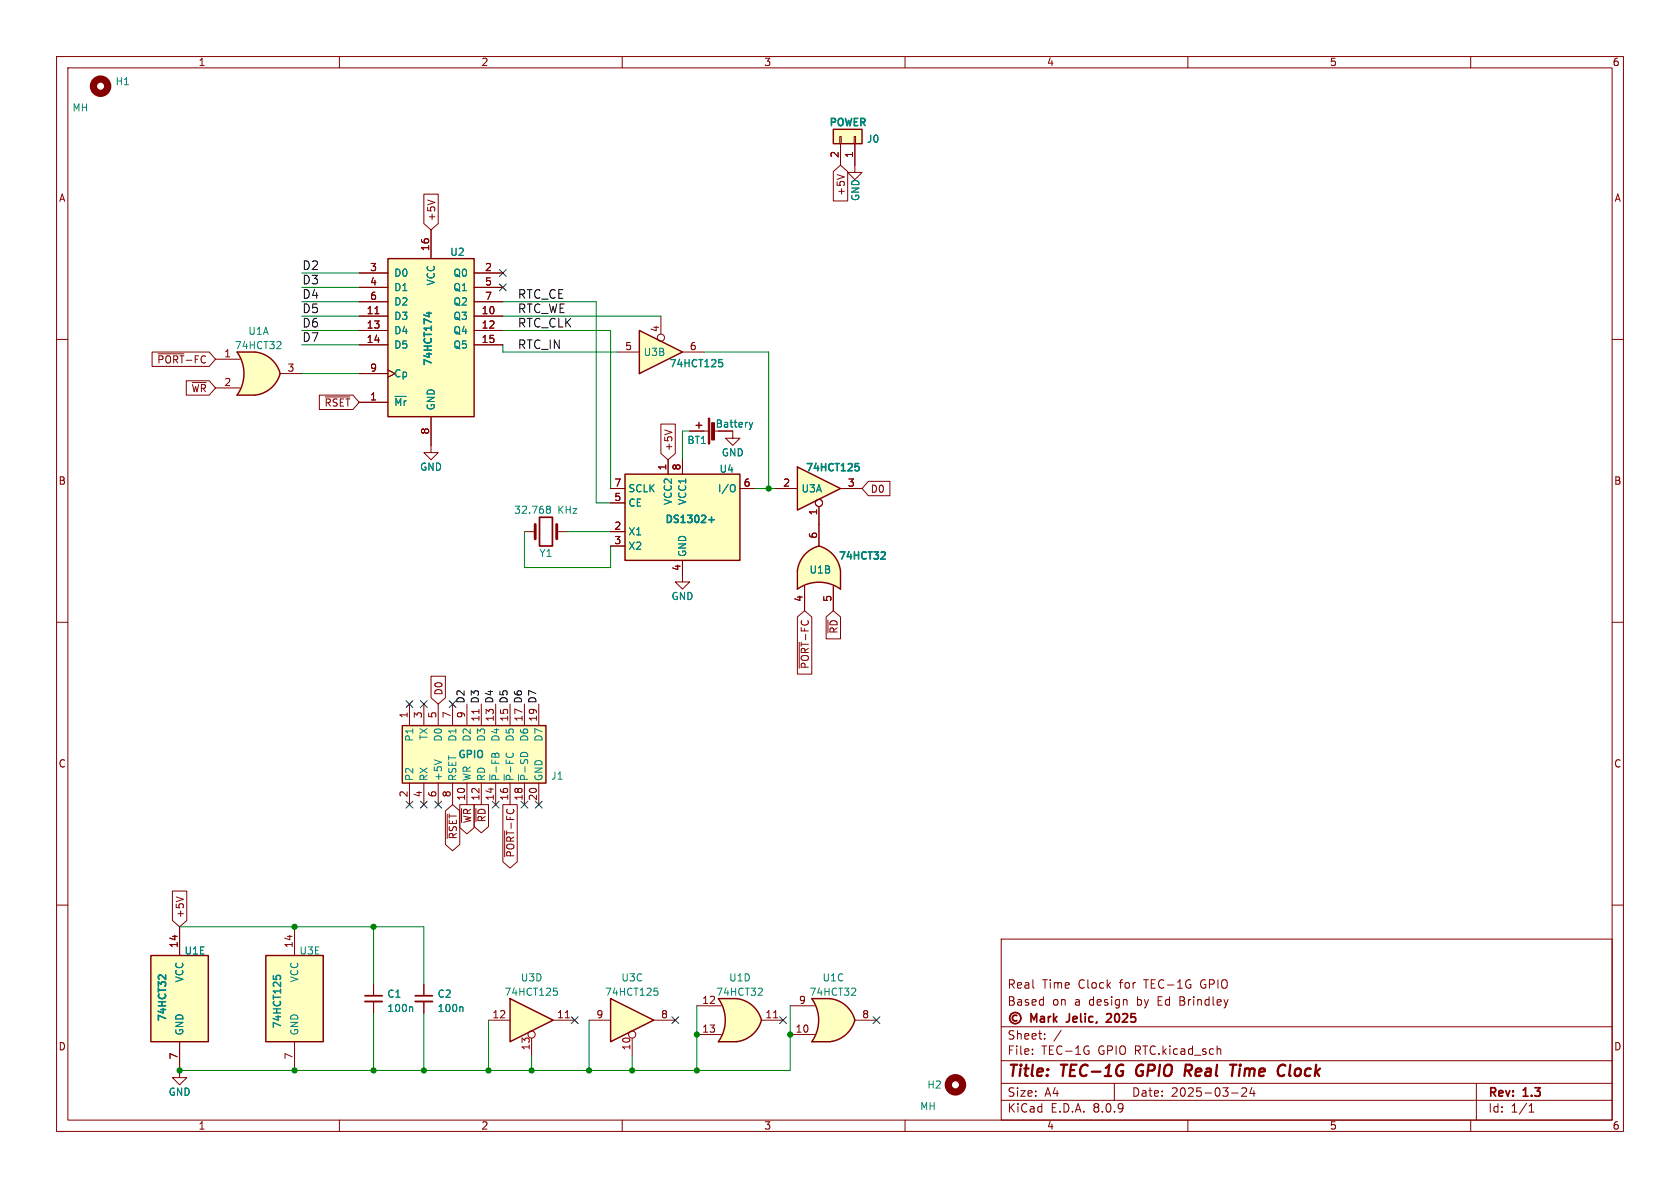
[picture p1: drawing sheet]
<svg xmlns="http://www.w3.org/2000/svg" width="297mm" height="210mm" viewBox="0 0 297 210" stroke-linecap="round" stroke-linejoin="round" font-family="sans-serif">
<g fill="none" stroke="#840000" stroke-width=".18">
<path d="M10 10h277v190h-277zM12 12h273v186h-273zM60 10v2M110 10v2M160 10v2M210 10v2M260 10v2M10 60h2M285 60h2M10 110h2M285 110h2M10 160h2"/>
<path d="M177 166h108v32h-108zM285 160h2M60 198v2M110 198v2M160 198v2M177 194.5h108M177 191.5h108M177 187.5h108M177 181.5h108M182.5 186.3v.1M182.5 185.5v.1M184.7 183.6v.1"/>
<path d="M184.7 182.8v.1M187.6 182.1l-1.3 2M192.2 185.8h.3v.5l-.3 .1M192.3 184.9l.2 .1M197 191.5v3M210 198v2M215.4 185.4h.2l.2 .2v.8M217.7 193.2h1.2M219.5 192.4l.6-.1 .2 .1 .1 .3-.9 1.1h.9M221.3 192.2l-.3 1.1h.9M221.7 192.8v1M260 198v2"/>
<path d="M261 191.5v6.5M270.3 196.6h.9M270.3 195.5l.4-.4v1.5"/>
</g>
<path d="M201.1 188.5a1.27 1.27 0 0 0 0 1.6M209.6 188.2h.8M210 189.3l.5 .9M210.5 189.2l-1 .1M217.5 188.2h1.1M219.2 188.9l-.2 1.3M219.3 188.2l-.1 .2M219.3 188.2l-.1 .1v.1M219.3 188.2v.1l-.1 .1M228.1 188.2l-.2 1.7 .3 .3" fill="none" stroke="#840000" stroke-width=".4"/>
<g fill="none" stroke="#840000" stroke-width=".3">
<path d="M179.8 179.5a.52 .52 0 0 0-.8 .5 .52 .52 0 0 0 .8 .4M184 179.8h.6v.9M185.3 179.7v1M185.8 179.7l-.3 .1-.2 .2M186.3 179.2v1.5M186.8 179.7l-.5 .6M196.3 179.3l-.5-.1-.2 .1M196.4 179.8l-.8 .9h.9M182.3 180.7v-1.5l.5 1.1 .5-1.1v1.5M184.6 180l-.5 .1a.29 .29 0 0 0-.2 .3 .29 .29 0 0 0 .2 .3l.5-.1M186.4 180.1l.4 .6M188.5 180.7h.1"/>
<circle cx="179.5" cy="180" r="1"/>
</g>
<path d="M71.1 128.3h25.4v10.1h-25.4z" fill="#ffffc2"/>
<path d="M71.1 128.3h25.4v10.1h-25.4z" fill="none" stroke="#840000" stroke-width=".25"/>
<g fill="none" stroke="#840000" stroke-width=".18">
<path d="M72.4 124.5v3.8M72.4 138.4v3.8M74.9 124.5v3.8M74.9 138.4v3.8M77.5 124.5v3.8M77.5 138.4v3.8M80 124.5v3.8M80 138.4v3.8M82.5 124.5v3.8M82.5 138.4v3.8M84.7 125.4v.7M85.1 124.5v3.8"/>
<path d="M85.1 138.4v3.8M87.6 124.5v3.8M87.6 138.4v3.8M90.2 124.5v3.8M90.2 138.4v3.8M92.7 124.5v3.8M92.7 138.4v3.8M95.2 124.5v3.8M95.2 138.4v3.8"/>
</g>
<path d="M76.8 134.3l1.2 .4M86.6 136.9v1" fill="none" stroke="#008484" stroke-width=".18"/>
<path d="M44.5 64.7l5 1.3a5.2 5.2 0 0 1-4.4 3.9z" fill="#ffffc2" stroke="#ffffc2" stroke-width=".18"/>
<path d="M41.9 69.9h3.2M41.9 62.2h3.2" fill="none" stroke="#ffffc2" stroke-width=".18"/>
<path d="M41.9 62.2h3.2v7.7h-3.2a6.7 6.7 0 0 0 0-7.7z" fill="#ffffc2"/>
<path d="M45.1 62.2a5.1 5.1 0 0 1 4.4 3.8l-4.9 1.3z" fill="#ffffc2" stroke="#ffffc2" stroke-width=".18"/>
<path d="M45.1 62.2h-3.2a6.6 6.6 0 0 1 0 7.7h3.2M45.1 62.2a5.1 5.1 0 0 1 4.4 3.8 5.2 5.2 0 0 1-4.4 3.9" fill="none" stroke="#840000" stroke-width=".25"/>
<path d="M38.1 63.5h4.3M38.1 68.6h4.3M49.5 66h3.8" fill="none" stroke="#840000" stroke-width=".18"/>
<path d="M49.4 60.4l.3 .2-.1 .3-.7 .7h.8" fill="none" stroke="#008484" stroke-width=".18"/>
<circle cx="17.8" cy="15.2" r="1.27" fill="none" stroke="#840000" stroke-width="1.3"/>
<path d="M68.6 45.7h15.2v28h-15.2z" fill="#ffffc2"/>
<path d="M68.6 45.7h15.2v28h-15.2z" fill="none" stroke="#840000" stroke-width=".25"/>
<g fill="none" stroke="#840000" stroke-width=".18">
<path d="M63.5 55.9h5.1M63.5 58.4h5.1M63.5 48.3h5.1M63.5 50.8h5.1M63.5 53.3h5.1M66.3 55.5h.7M76.2 40.6v5.1M83.8 55.9h5.1M83.8 58.4h5.1M83.8 48.3h5.1M83.8 50.8h5.1M83.8 53.3h5.1"/>
<path d="M63.5 71.1h5.1M63.5 61h5.1M63.5 66h5.1M68.6 65.4l1.2 .6-1.2 .7M76.2 73.7v6.3h1.3l-1.3 1.3-1.3-1.3h1.3M83.8 61h5.1"/>
</g>
<path d="M69.8 70.1h2" fill="none" stroke="#008484" stroke-width=".18"/>
<path d="M75.4 55.4h.9M75.8 55.2v.8l-.9-.3" fill="none" stroke="#008484" stroke-width=".25"/>
<path d="M141 82.6l7.6 3.8-7.6 3.8z" fill="#ffffc2"/>
<path d="M141 82.6l7.6 3.8-7.6 3.8z" fill="none" stroke="#840000" stroke-width=".25"/>
<g fill="none" stroke="#840000" stroke-width=".18">
<path d="M137.2 86.4h3.8M144.8 89.5v3.2M148.6 86.4h3.8"/>
<circle cx="144.8" cy="88.9" r=".63"/>
</g>
<path d="M151.2 81.9h.6M151.3 82.4h.3l.3 .3-.1 .4-.5 .1" fill="none" stroke="#008484" stroke-width=".25"/>
<path d="M144.8 96.5a5.2 5.2 0 0 1 3.8 4.4l-5.2 .6z" fill="#ffffc2" stroke="#ffffc2" stroke-width=".18"/>
<path d="M141 101v3.1M148.6 101v3.1" fill="none" stroke="#ffffc2" stroke-width=".18"/>
<path d="M141 101h7.6v3.1a6.7 6.7 0 0 0-7.6 0z" fill="#ffffc2"/>
<path d="M142.5 97.8l1-.8 1.3-.5 1.3 5-5.1-.6a5.1 5.1 0 0 1 1.5-3.1z" fill="#ffffc2" stroke="#ffffc2" stroke-width=".18"/>
<path d="M141 100.9a5.1 5.1 0 0 1 3.8-4.4 5.2 5.2 0 0 1 3.8 4.5v3.1a6.6 6.6 0 0 0-7.6 0v-3.1" fill="none" stroke="#840000" stroke-width=".25"/>
<path d="M144.8 92.7v3.8M142.2 103.6v4.4M147.3 103.6v4.4" fill="none" stroke="#840000" stroke-width=".18"/>
<path d="M156 97.6h.4l.1 .3-.8 .9h.8" fill="none" stroke="#008484" stroke-width=".25"/>
<path d="M113 58.4l7.6 3.8-7.6 3.8z" fill="#ffffc2"/>
<path d="M113 58.4l7.6 3.8-7.6 3.8zM123.1 75.2h1M123.6 74.7v1" fill="none" stroke="#840000" stroke-width=".25"/>
<g fill="none" stroke="#840000" stroke-width=".18">
<path d="M151.1 29.2v1.3h1.3l-1.3 1.3-1.2-1.3h1.2M116.8 55.9v3.2M109.2 62.2h3.8M120.6 62.2h3.9M121.9 76.2h3.3M129.5 76.2v1.3h1.3l-1.3 1.2-1.2-1.2h1.2"/>
<circle cx="116.8" cy="59.7" r=".63"/>
</g>
<path d="M127.1 63.6h.6M127.2 64h.3l.3 .3-.2 .5h-.4" fill="none" stroke="#008484" stroke-width=".25"/>
<g fill="#840000" stroke="#840000" stroke-width=".18">
<path d="M125.2 73.9h.3v4.6h-.3z"/>
<path d="M125.8 74.7h.5v3.1h-.5z"/>
</g>
<path d="M132.5 74.7l.3 .8M132.8 75.5l-.2 .4M133.1 74.7l-.3 .8" fill="none" stroke="#008484" stroke-width=".18"/>
<path d="M147.3 22.9h5.1v2.5h-5.1z" fill="#ffffc2"/>
<path d="M148.5 24.1h.2v1.3h-.2zM148.6 25.4v3.8M151 24.1h.3v1.3h-.3zM151.1 25.4v3.8M92.7 94h1.9M98.4 94h1.9M120.6 101.6v1.3h1.3l-1.3 1.2-1.2-1.2h1.2" fill="none" stroke="#840000" stroke-width=".18"/>
<path d="M147.3 22.9h5.1v2.5h-5.1z" fill="none" stroke="#840000" stroke-width=".25"/>
<path d="M95.4 91.4h2.3v5.1h-2.3z" fill="none" stroke="#840000" stroke-width=".3"/>
<path d="M94.6 92.7v2.6M98.4 92.7v2.6" fill="none" stroke="#840000" stroke-width=".51"/>
<path d="M96.7 90h.1M96.7 89.5h.4l.1 .1 .1 .2-.2 .2M96.8 90h.3M96.8 90l-.1 .1M97.1 90l.2 .3-.1 .3-.1 .1h-.4" fill="none" stroke="#008484" stroke-width=".18"/>
<path d="M90.2 176.5l7.6 3.8-7.6 3.9z" fill="#ffffc2"/>
<path d="M90.2 176.5l7.6 3.8-7.6 3.9z" fill="none" stroke="#840000" stroke-width=".25"/>
<g fill="none" stroke="#840000" stroke-width=".18">
<path d="M99.9 179.9h.8M86.4 180.3h3.8M94 183.5v3.2M97.8 180.3h3.8"/>
<circle cx="94" cy="182.9" r=".63"/>
</g>
<path d="M97.9 174.7h.6M98 175.2h.3l.2 .2v.4l-.5 .1" fill="none" stroke="#008484" stroke-width=".18"/>
<path d="M110.5 83.8h20.3v15.3h-20.3z" fill="#ffffc2"/>
<path d="M110.5 83.8h20.3v15.3h-20.3z" fill="none" stroke="#840000" stroke-width=".25"/>
<path d="M107.9 94h2.6M107.9 96.5h2.6M107.9 88.9h2.6M107.9 86.4h2.6M118.1 81.3v2.5M120.6 81.3v2.5M120.6 99.1v2.5M130.8 86.4h2.5M74.9 174v2M74.9 177v2.1" fill="none" stroke="#840000" stroke-width=".18"/>
<path d="M129.7 85.7h.1a.81 .81 0 0 1-.1 1.2M81.7 178l.1 .2v.6" fill="none" stroke="#008484" stroke-width=".18"/>
<path d="M125.3 91.9h1M125.8 91.4v1" fill="none" stroke="#008484" stroke-width=".25"/>
<path d="M73.4 177h3.1" fill="none" stroke="#840000" stroke-width=".33"/>
<path d="M73.4 176h3.1" fill="none" stroke="#840000" stroke-width=".3"/>
<path d="M129.6 179l5 1.3a5.2 5.2 0 0 1-4.4 3.9z" fill="#ffffc2" stroke="#ffffc2" stroke-width=".18"/>
<path d="M127 176.5h3.2M127 184.2h3.2" fill="none" stroke="#ffffc2" stroke-width=".18"/>
<path d="M127 176.5h3.2v7.7h-3.2a6.7 6.7 0 0 0 0-7.7z" fill="#ffffc2"/>
<path d="M130.2 176.5a5.1 5.1 0 0 1 4.4 3.8l-5 1.3z" fill="#ffffc2" stroke="#ffffc2" stroke-width=".18"/>
<path d="M130.2 176.5h-3.2a6.6 6.6 0 0 1 0 7.7h3.2M130.2 176.5a5.1 5.1 0 0 1 4.4 3.8 5.2 5.2 0 0 1-4.4 3.9" fill="none" stroke="#840000" stroke-width=".25"/>
<path d="M66 174v2M66 177v2.1M123.2 177.8h4.3M136.8 179.9h.7M123.2 182.9h4.3M134.6 180.3h3.8" fill="none" stroke="#840000" stroke-width=".18"/>
<path d="M72.8 178l.2 .2v.6M134.5 174.7l.3 .2-.1 .3-.7 .7h.8" fill="none" stroke="#008484" stroke-width=".18"/>
<path d="M64.5 177h3.1" fill="none" stroke="#840000" stroke-width=".33"/>
<path d="M64.5 176h3.1" fill="none" stroke="#840000" stroke-width=".3"/>
<path d="M47 168.9h10.1v15.3h-10.1z" fill="#ffffc2"/>
<path d="M47 168.9h10.1v15.3h-10.1z" fill="none" stroke="#840000" stroke-width=".25"/>
<path d="M52.1 163.8v5.1M52.1 184.2v5" fill="none" stroke="#840000" stroke-width=".18"/>
<path d="M48.3 172.5v.6M48.8 173v-.3l.3-.3 .4 .1 .1 .5" fill="none" stroke="#008484" stroke-width=".25"/>
<path d="M26.7 168.9h10.1v15.3h-10.1z" fill="#ffffc2"/>
<path d="M26.7 168.9h10.1v15.3h-10.1z" fill="none" stroke="#840000" stroke-width=".25"/>
<path d="M31.7 163.8v5.1M31.7 184.2v6.3h1.3l-1.3 1.3-1.2-1.3h1.2" fill="none" stroke="#840000" stroke-width=".18"/>
<path d="M29.3 172.4v.7l-.9-.7-.3 .1-.1 .4" fill="none" stroke="#008484" stroke-width=".25"/>
<path d="M107.9 176.5l7.7 3.8-7.7 3.9z" fill="#ffffc2"/>
<path d="M107.9 176.5l7.7 3.8-7.7 3.9z" fill="none" stroke="#840000" stroke-width=".25"/>
<g fill="none" stroke="#840000" stroke-width=".18">
<path d="M104.1 180.3h3.8M111.8 183.5v3.2M115.6 180.3h3.8"/>
<circle cx="111.8" cy="182.9" r=".63"/>
</g>
<path d="M115.7 174.7h.6M115.8 175.2h.3l.2 .2v.4l-.5 .1" fill="none" stroke="#008484" stroke-width=".18"/>
<path d="M146.1 179l5 1.3a5.2 5.2 0 0 1-4.4 3.9z" fill="#ffffc2" stroke="#ffffc2" stroke-width=".18"/>
<path d="M143.5 176.5h3.2M143.5 184.2h3.2" fill="none" stroke="#ffffc2" stroke-width=".18"/>
<path d="M143.5 176.5h3.2v7.7h-3.2a6.7 6.7 0 0 0 0-7.7z" fill="#ffffc2"/>
<path d="M146.7 176.5a5.1 5.1 0 0 1 4.4 3.8l-4.9 1.3z" fill="#ffffc2" stroke="#ffffc2" stroke-width=".18"/>
<path d="M146.7 176.5a5.1 5.1 0 0 1 4.4 3.8 5.2 5.2 0 0 1-4.4 3.9h-3.2a6.6 6.6 0 0 0 0-7.7h3.2" fill="none" stroke="#840000" stroke-width=".25"/>
<g fill="none" stroke="#840000" stroke-width=".18">
<path d="M74.9 34.3h2.6v5.2l-1.3 1.1-1.3-1.1zM75.6 35.4l1.3 .4M147.3 30.3l1.3-1.1 1.3 1.1v5.2h-2.6zM148 30.9l1.3 .4M148.6 25.4v3.8M151.1 25.4v3.8M63.5 55.9h5.1M63.5 58.4h5.1M63.5 48.3h5.1M63.5 50.8h5.1M63.5 53.3h5.1M66.3 55.5h.7"/>
<path d="M76.2 40.6v5.1M83.8 55.9h5.1M83.8 58.4h5.1M83.8 48.3h5.1M83.8 50.8h5.1M83.8 53.3h5.1M26.9 62.2h10.1l1.1 1.3-1.1 1.3h-10.1zM27.9 62.5h4.6M32.9 67.3h4.1l1.1 1.3-1.1 1.3h-4.1zM34 67.6h2.4M56.5 69.8h5.9l1.1 1.3-1.1 1.3h-5.9zM57.5 70.2h4.3"/>
<path d="M63.5 71.1h5.1M63.5 61h5.1M63.5 66h5.1M68.6 65.4l1.2 .6-1.2 .7M76.2 73.7v5M83.8 61h5.1M116.8 75h2.6v5.2l-1.3 1.1-1.3-1.1zM117.5 76l1.3 .4M121.9 76.2h2.6M107.9 86.4h2.6M107.9 94h2.6M107.9 96.5h2.6"/>
<path d="M107.9 88.9h2.6M118.1 81.3v2.5M120.6 81.3v2.5M120.6 99.1v2.5M130.8 86.4h2.5M137.2 86.4h3.8M144.8 89.5v7M148.6 86.4h3.8M153.5 85.1h3.8v2.5h-3.8l-1.1-1.2zM76.2 119.5h2.5v3.8l-1.2 1.2-1.3-1.2zM141 109.1l1.2-1.1 1.3 1.1v10.1h-2.5zM141.3 113.5v4.6"/>
<path d="M142.2 103.6v4.4M146 109.1l1.3-1.1 1.3 1.1v3.8h-2.6zM146.4 109.6v2.3M147.3 103.6v4.4M30.5 157.5h2.5v5.2l-1.3 1.1-1.2-1.1zM31.2 158.6l1.2 .4M78.7 143.4l1.3-1.2 1.3 1.2v5.9l-1.3 1.1-1.3-1.1zM79.1 143.9v4.3M81.3 142.2h2.5v4.1l-1.3 1.1-1.2-1.1zM83.8 142.2h2.6v3.9l-1.3 1.1-1.3-1.1zM88.9 142.2h2.5v10.1l-1.2 1.2-1.3-1.2zM89.2 146.9v4.6"/>
<path d="M31.7 163.8v5.1M66 174v2M66 177v2.1M74.9 174v2M74.9 177v2.1M139.7 177.8h4.3M31.7 184.2v5M139.7 182.9h4.3M151.1 180.3h3.8"/>
<circle cx="144.8" cy="88.9" r=".63"/>
</g>
<path d="M69.8 70.1h2M132.5 74.7l.3 .8M132.8 75.5l-.2 .4M133.1 74.7l-.3 .8M129.7 85.7h.1a.81 .81 0 0 1-.1 1.2M72.8 178l.2 .2v.6M81.7 178l.1 .2v.6M151 174.7l.3 .2-.1 .3-.7 .7h.8" fill="none" stroke="#008484" stroke-width=".18"/>
<circle cx="168.9" cy="191.8" r="1.27" fill="none" stroke="#840000" stroke-width="1.3"/>
<g fill="none" stroke="#008400" stroke-width=".18">
<path d="M53.3 58.4h10.2M53.3 53.3h10.2M53.3 55.9h10.2M53.3 50.8h10.2M53.3 48.3h10.2M88.9 58.4h19v28M88.9 53.3h16.5v35.6h2.5M88.9 55.9h27.9M53.3 66h10.2M53.3 61h10.2M88.9 61v1.2h20.3M121.9 76.2h-1.3v5.1"/>
<path d="M124.5 62.2h11.4v24.2M92.7 94v6.3h15.2v-3.8M100.3 94h7.6M133.3 86.4h3.9M31.7 163.8h43.2v10.2M66 163.8v10.2M66 179.1v10.1M74.9 179.1v10.1M123.2 177.8v11.4M139.7 177.8v11.4h-108M86.4 180.3v8.9M94 186.7v2.5"/>
<path d="M104.1 180.3v8.9M111.8 186.7v2.5"/>
</g>
<g fill="none" stroke="#000084" stroke-width=".18">
<path d="M88.3 47.7l1.2 1.2M88.3 50.2l1.2 1.2M89.5 47.7l-1.2 1.2M89.5 50.2l-1.2 1.2M71.8 123.9l1.2 1.2M73 123.9l-1.2 1.2M74.3 123.9l1.2 1.2M75.5 123.9l-1.2 1.2M79.4 123.9l1.2 1.2M80.6 123.9l-1.2 1.2M71.8 141.6l1.2 1.2M73 141.6l-1.2 1.2"/>
<path d="M74.3 141.6l1.2 1.2M75.5 141.6l-1.2 1.2M76.9 141.6l1.2 1.2M78.1 141.6l-1.2 1.2M87 141.6l1.2 1.2M88.2 141.6l-1.2 1.2M92.1 141.6l1.2 1.2M93.3 141.6l-1.2 1.2M94.6 141.6l1.3 1.2M95.9 141.6l-1.3 1.2M101 179.7l1.2 1.2M102.2 179.7l-1.2 1.2"/>
<path d="M118.8 179.7l1.2 1.2M120 179.7l-1.2 1.2M137.8 179.7l1.2 1.2M139 179.7l-1.2 1.2M154.3 179.7l1.2 1.2M155.5 179.7l-1.2 1.2"/>
</g>
<path d="M75.4 55.4h.9M75.8 55.2v.8l-.9-.3M125.3 91.9h1M125.8 91.4v1M151.2 81.9h.6M151.3 82.4h.3l.3 .3-.1 .4-.5 .1M156 97.6h.4l.1 .3-.8 .9h.8M29.3 172.4v.7l-.9-.7-.3 .1-.1 .4" fill="none" stroke="#008484" stroke-width=".25"/>
<g fill="#008400" stroke="#008400" stroke-width=".18">
<circle cx="139.7" cy="182.9" r=".46"/>
<circle cx="111.8" cy="189.2" r=".46"/>
<circle cx="123.2" cy="182.9" r=".46"/>
<circle cx="123.2" cy="189.2" r=".46"/>
<circle cx="86.4" cy="189.2" r=".46"/>
<circle cx="94" cy="189.2" r=".46"/>
<circle cx="104.1" cy="189.2" r=".46"/>
<circle cx="135.9" cy="86.4" r=".46"/>
<circle cx="66" cy="163.8" r=".46"/>
<circle cx="52.1" cy="163.8" r=".46"/>
<circle cx="74.9" cy="189.2" r=".46"/>
<circle cx="66" cy="189.2" r=".46"/>
<circle cx="52.1" cy="189.2" r=".46"/>
<circle cx="31.7" cy="189.2" r=".46"/>
</g>
<g font-size="2.8" fill="#840000">
<text x="178" y="190.9">Title:</text>
<text x="187.7" y="190.9">TEC-1G</text>
<text x="201.7" y="190.9">GPIO</text>
<text x="211.1" y="190.9">Real</text>
<text x="220" y="190.9">Time</text>
<text x="229.1" y="190.9">Clock</text>
</g>
<g font-size="2.1">
<text x="53.3" y="47.8">D2</text>
<text x="53.3" y="50.4">D3</text>
<text x="53.3" y="52.9">D4</text>
<text x="91.4" y="52.9">RTC_CE</text>
<text x="53.3" y="55.5">D5</text>
<text x="53.3" y="58">D6</text>
<text x="91.4" y="55.5">RTC_WE</text>
<text x="91.4" y="58">RTC_CLK</text>
<text x="53.3" y="60.5">D7</text>
<text x="91.4" y="61.8">RTC_IN</text>
</g>
<g font-size="2.1" fill="#840000">
<text x="178" y="178">Based</text>
<text x="178" y="175">Real</text>
<text x="184.2" y="175">Time</text>
<text x="186" y="178">on</text>
<text x="190" y="178">a</text>
<text x="190.7" y="175">Clock</text>
<text x="192.7" y="178">design</text>
<text x="198.1" y="175">for</text>
<text x="201.3" y="178">by</text>
<text x="202.6" y="175">TEC-1G</text>
<text x="205.1" y="178">Ed Brindley</text>
<text x="212.6" y="175">GPIO</text>
<text x="178" y="184">Sheet:</text>
<text x="189.3" y="181.2">Jelic,</text>
<text x="196.9" y="181.2">2025</text>
<text x="178" y="186.7">File:</text>
<text x="184.1" y="186.7">TEC-1G</text>
<text x="194.2" y="186.7">GPIO RTC.kicad_sch</text>
<text x="178" y="196.9">KiCad</text>
<text x="178" y="194.1">Size:</text>
<text x="184.7" y="194.1">A4</text>
<text x="185.7" y="196.9">E.D.A.</text>
<text x="193.3" y="196.9">8.0.9</text>
<text x="200" y="194.1">Date:</text>
<text x="207" y="194.1">2025-03-24</text>
<text x="263" y="194.3">Rev:</text>
<text x="263" y="196.9">Id:</text>
<text x="267.1" y="196.9">1/1</text>
<text x="269.4" y="194.3">1.3</text>
</g>
<g font-size="1.8" fill="#840000">
<text x="35" y="11.9">1</text>
<text x="85" y="11.9">2</text>
<text x="135" y="11.9">3</text>
<text x="185" y="11.9">4</text>
<text x="235" y="11.9">5</text>
<text x="285" y="11.9">6</text>
<text x="148.3" y="28" transform="rotate(-90 148.3 28)">2</text>
<text x="150.9" y="28" transform="rotate(-90 150.9 28)">1</text>
<text x="10.3" y="35.9">A</text>
<text x="149.5" y="34.7" transform="rotate(-90 149.5 34.7)">+5V</text>
<text x="285.3" y="35.9">A</text>
<text x="77.2" y="39.2" transform="rotate(-90 77.2 39.2)">+5V</text>
<text x="75.9" y="44.5" transform="rotate(-90 75.9 44.5)">16</text>
<text x="65.3" y="48">3</text>
<text x="65.3" y="50.5">4</text>
<text x="65.3" y="53.1">6</text>
<text x="85.7" y="48">2</text>
<text x="85.7" y="50.5">5</text>
<text x="85.7" y="53.1">7</text>
<text x="64.7" y="55.6">11</text>
<text x="64.7" y="58.2">13</text>
<text x="85" y="55.6">10</text>
<text x="85" y="58.2">12</text>
<text x="116.6" y="58.8" transform="rotate(-90 116.6 58.8)">4</text>
<text x="27.7" y="64.5">~{PORT}-FC</text>
<text x="39.6" y="63.2">1</text>
<text x="50.7" y="65.8">3</text>
<text x="64.7" y="60.7">14</text>
<text x="65.3" y="65.8">9</text>
<text x="85" y="60.7">15</text>
<text x="110.4" y="62">5</text>
<text x="121.8" y="62">6</text>
<text x="33.7" y="69.5">~{WR}</text>
<text x="39.6" y="68.3">2</text>
<text x="65.3" y="70.9">1</text>
<text x="57.3" y="72.1">~{RSET}</text>
<text x="75.9" y="76.9" transform="rotate(-90 75.9 76.9)">8</text>
<text x="126.4" y="75.8">Battery</text>
<text x="117.9" y="83.3" transform="rotate(-90 117.9 83.3)">1</text>
<text x="119.1" y="79.9" transform="rotate(-90 119.1 79.9)">+5V</text>
<text x="120.4" y="83.3" transform="rotate(-90 120.4 83.3)">8</text>
<text x="10.3" y="85.9">B</text>
<text x="108.5" y="88.6">5</text>
<text x="108.5" y="86.1">7</text>
<text x="131.4" y="86.1">6</text>
<text x="138.4" y="86.1">2</text>
<text x="149.8" y="86.1">3</text>
<text x="153.8" y="87.3">D0</text>
<text x="285.3" y="85.9">B</text>
<text x="108.5" y="93.7">2</text>
<text x="144.5" y="95.3" transform="rotate(-90 144.5 95.3)">6</text>
<text x="144.5" y="91.2" transform="rotate(-90 144.5 91.2)">1</text>
<text x="108.5" y="96.3">3</text>
<text x="120.4" y="101" transform="rotate(-90 120.4 101)">4</text>
<text x="142" y="106.5" transform="rotate(-90 142 106.5)">4</text>
<text x="147.1" y="106.5" transform="rotate(-90 147.1 106.5)">5</text>
<text x="148.3" y="112.1" transform="rotate(-90 148.3 112.1)">~{RD}</text>
<text x="143.2" y="118.4" transform="rotate(-90 143.2 118.4)">~{PORT}-FC</text>
<text x="78.4" y="123" transform="rotate(-90 78.4 123)">D0</text>
<text x="72.1" y="127.1" transform="rotate(-90 72.1 127.1)">1</text>
<text x="74.7" y="127.1" transform="rotate(-90 74.7 127.1)">3</text>
<text x="77.2" y="127.1" transform="rotate(-90 77.2 127.1)">5</text>
<text x="79.8" y="127.1" transform="rotate(-90 79.8 127.1)">7</text>
<text x="82.3" y="127.1" transform="rotate(-90 82.3 127.1)">9</text>
<text x="84.8" y="127.7" transform="rotate(-90 84.8 127.7)">11</text>
<text x="87.4" y="127.7" transform="rotate(-90 87.4 127.7)">13</text>
<text x="89.9" y="127.7" transform="rotate(-90 89.9 127.7)">15</text>
<text x="92.5" y="127.7" transform="rotate(-90 92.5 127.7)">17</text>
<text x="95" y="127.7" transform="rotate(-90 95 127.7)">19</text>
<text x="10.3" y="135.9">C</text>
<text x="285.3" y="135.9">C</text>
<text x="72.1" y="141" transform="rotate(-90 72.1 141)">2</text>
<text x="74.7" y="141" transform="rotate(-90 74.7 141)">4</text>
<text x="77.2" y="141" transform="rotate(-90 77.2 141)">6</text>
<text x="79.8" y="141" transform="rotate(-90 79.8 141)">8</text>
<text x="82.3" y="141.6" transform="rotate(-90 82.3 141.6)">10</text>
<text x="84.8" y="141.6" transform="rotate(-90 84.8 141.6)">12</text>
<text x="87.4" y="141.6" transform="rotate(-90 87.4 141.6)">14</text>
<text x="89.9" y="141.6" transform="rotate(-90 89.9 141.6)">16</text>
<text x="92.5" y="141.6" transform="rotate(-90 92.5 141.6)">18</text>
<text x="95" y="141.6" transform="rotate(-90 95 141.6)">20</text>
<text x="81" y="148.5" transform="rotate(-90 81 148.5)">~{RSET}</text>
<text x="83.5" y="145.6" transform="rotate(-90 83.5 145.6)">~{WR}</text>
<text x="86" y="145.5" transform="rotate(-90 86 145.5)">~{RD}</text>
<text x="91.1" y="151.7" transform="rotate(-90 91.1 151.7)">~{PORT}-FC</text>
<text x="31.5" y="167.7" transform="rotate(-90 31.5 167.7)">14</text>
<text x="32.7" y="162.4" transform="rotate(-90 32.7 162.4)">+5V</text>
<text x="51.8" y="167.7" transform="rotate(-90 51.8 167.7)">14</text>
<text x="124" y="177.5">12</text>
<text x="141.2" y="177.5">9</text>
<text x="10.3" y="185.9">D</text>
<text x="87" y="180.1">12</text>
<text x="93.7" y="185.8" transform="rotate(-90 93.7 185.8)">13</text>
<text x="98.4" y="180.1">11</text>
<text x="105.3" y="180.1">9</text>
<text x="111.5" y="185.8" transform="rotate(-90 111.5 185.8)">10</text>
<text x="116.8" y="180.1">8</text>
<text x="124" y="182.6">13</text>
<text x="135.2" y="180.1">11</text>
<text x="140.5" y="182.6">10</text>
<text x="152.3" y="180.1">8</text>
<text x="285.3" y="185.9">D</text>
<text x="31.5" y="187.4" transform="rotate(-90 31.5 187.4)">7</text>
<text x="51.8" y="187.4" transform="rotate(-90 51.8 187.4)">7</text>
<text x="35" y="199.9">1</text>
<text x="85" y="199.9">2</text>
<text x="135" y="199.9">3</text>
<text x="185" y="199.9">4</text>
<text x="235" y="199.9">5</text>
<text x="285" y="199.9">6</text>
</g>
<g font-size="1.8" fill="#008484">
<text x="20.3" y="15.3">H1</text>
<text x="12.7" y="19.9">MH</text>
<text x="146.4" y="22.6">POWER</text>
<text x="153.2" y="25.4">J0</text>
<text x="152.1" y="35.6" transform="rotate(-90 152.1 35.6)">GND</text>
<text x="79.5" y="45.4">U2</text>
<text x="69.6" y="49.1">D0</text>
<text x="69.6" y="51.7">D1</text>
<text x="77.1" y="50.6" transform="rotate(-90 77.1 50.6)">VCC</text>
<text x="80.1" y="49.1">Q0</text>
<text x="80.1" y="51.7">Q1</text>
<text x="43.8" y="59.4">U1A</text>
<text x="69.6" y="56.7">D3</text>
<text x="69.6" y="59.3">D4</text>
<text x="69.6" y="54.2">D2</text>
<text x="80.1" y="56.7">Q3</text>
<text x="80.1" y="59.3">Q4</text>
<text x="80.1" y="54.2">Q2</text>
<text x="41.4" y="61.9">74HCT32</text>
<text x="69.6" y="61.8">D5</text>
<text x="76.7" y="64.9" transform="rotate(-90 76.7 64.9)">74HCT174</text>
<text x="80.1" y="61.8">Q5</text>
<text x="113.7" y="63.1">U3B</text>
<text x="118.1" y="65.3">74HCT125</text>
<text x="69.6" y="72">~{Mr}</text>
<text x="69.6" y="66.9">Cp</text>
<text x="77.1" y="72.6" transform="rotate(-90 77.1 72.6)">GND</text>
<text x="74.2" y="83.4">GND</text>
<text x="121.4" y="78.7">BT1</text>
<text x="127.1" y="83.8">U4</text>
<text x="127.5" y="80.9">GND</text>
<text x="142.3" y="83.7">74HCT125</text>
<text x="111" y="89.8">CE</text>
<text x="111" y="87.2">SCLK</text>
<text x="119" y="89.4" transform="rotate(-90 119 89.4)">VCC2</text>
<text x="121.5" y="89.4" transform="rotate(-90 121.5 89.4)">VCC1</text>
<text x="126.8" y="87.2">I/O</text>
<text x="141.6" y="87.2">U3A</text>
<text x="90.8" y="91">32.768</text>
<text x="98.6" y="91">KHz</text>
<text x="111" y="94.8">X1</text>
<text x="117.4" y="92.8">DS1302+</text>
<text x="95.3" y="98.7">Y1</text>
<text x="111" y="97.4">X2</text>
<text x="121.5" y="98.6" transform="rotate(-90 121.5 98.6)">GND</text>
<text x="143" y="101.6">U1B</text>
<text x="148.1" y="99.3">74HCT32</text>
<text x="118.6" y="106.3">GND</text>
<text x="73.3" y="131.2" transform="rotate(-90 73.3 131.2)">P1</text>
<text x="75.8" y="130.9" transform="rotate(-90 75.8 130.9)">TX</text>
<text x="78.3" y="131.2" transform="rotate(-90 78.3 131.2)">D0</text>
<text x="80.9" y="131.2" transform="rotate(-90 80.9 131.2)">D1</text>
<text x="83.4" y="131.2" transform="rotate(-90 83.4 131.2)">D2</text>
<text x="86" y="131.2" transform="rotate(-90 86 131.2)">D3</text>
<text x="96.1" y="131.2" transform="rotate(-90 96.1 131.2)">D7</text>
<text x="80.8" y="134.4">GPIO</text>
<text x="73.3" y="138.2" transform="rotate(-90 73.3 138.2)">P2</text>
<text x="75.8" y="138.2" transform="rotate(-90 75.8 138.2)">RX</text>
<text x="78.3" y="138.2" transform="rotate(-90 78.3 138.2)">+5V</text>
<text x="80.9" y="138.2" transform="rotate(-90 80.9 138.2)">RSET</text>
<text x="83.4" y="138.2" transform="rotate(-90 83.4 138.2)">WR</text>
<text x="86" y="138.2" transform="rotate(-90 86 138.2)">RD</text>
<text x="88.5" y="138.2" transform="rotate(-90 88.5 138.2)">~{P}-FB D4</text>
<text x="91" y="138.2" transform="rotate(-90 91 138.2)">~{P}-FC D5</text>
<text x="93.6" y="138.2" transform="rotate(-90 93.6 138.2)">~{P}-SD D6</text>
<text x="96.1" y="138.2" transform="rotate(-90 96.1 138.2)">GND</text>
<text x="97.3" y="138">J1</text>
<text x="32.5" y="168.9">U1E</text>
<text x="32.6" y="173.8" transform="rotate(-90 32.6 173.8)">VCC</text>
<text x="52.8" y="168.9">U3E</text>
<text x="52.9" y="173.8" transform="rotate(-90 52.9 173.8)">VCC</text>
<text x="92" y="173.7">U3D</text>
<text x="109.8" y="173.7">U3C</text>
<text x="128.8" y="173.7">U1D</text>
<text x="145.3" y="173.7">U1C</text>
<text x="68.4" y="176.6">C1</text>
<text x="68.4" y="179.1">100n</text>
<text x="77.3" y="176.6">C2</text>
<text x="77.3" y="179.1">100n</text>
<text x="89.1" y="176.2">74HCT125</text>
<text x="106.9" y="176.2">74HCT125</text>
<text x="126.5" y="176.2">74HCT32</text>
<text x="143" y="176.2">74HCT32</text>
<text x="29.7" y="180.8" transform="rotate(-90 29.7 180.8)">74HCT32</text>
<text x="32.6" y="183.1" transform="rotate(-90 32.6 183.1)">GND</text>
<text x="50" y="182" transform="rotate(-90 50 182)">74HCT125</text>
<text x="52.9" y="183.1" transform="rotate(-90 52.9 183.1)">GND</text>
<text x="29.7" y="193.9">GND</text>
<text x="162.6" y="196.4">MH</text>
<text x="163.8" y="192.6">H2</text>
</g>
<g font-size="1.8">
<text x="82.2" y="124.5" transform="rotate(-90 82.2 124.5)">D2</text>
<text x="84.7" y="124.5" transform="rotate(-90 84.7 124.5)">D3</text>
<text x="87.3" y="124.5" transform="rotate(-90 87.3 124.5)">D4</text>
<text x="89.8" y="124.5" transform="rotate(-90 89.8 124.5)">D5</text>
<text x="92.4" y="124.5" transform="rotate(-90 92.4 124.5)">D6</text>
<text x="94.9" y="124.5" transform="rotate(-90 94.9 124.5)">D7</text>
</g>
</svg>
